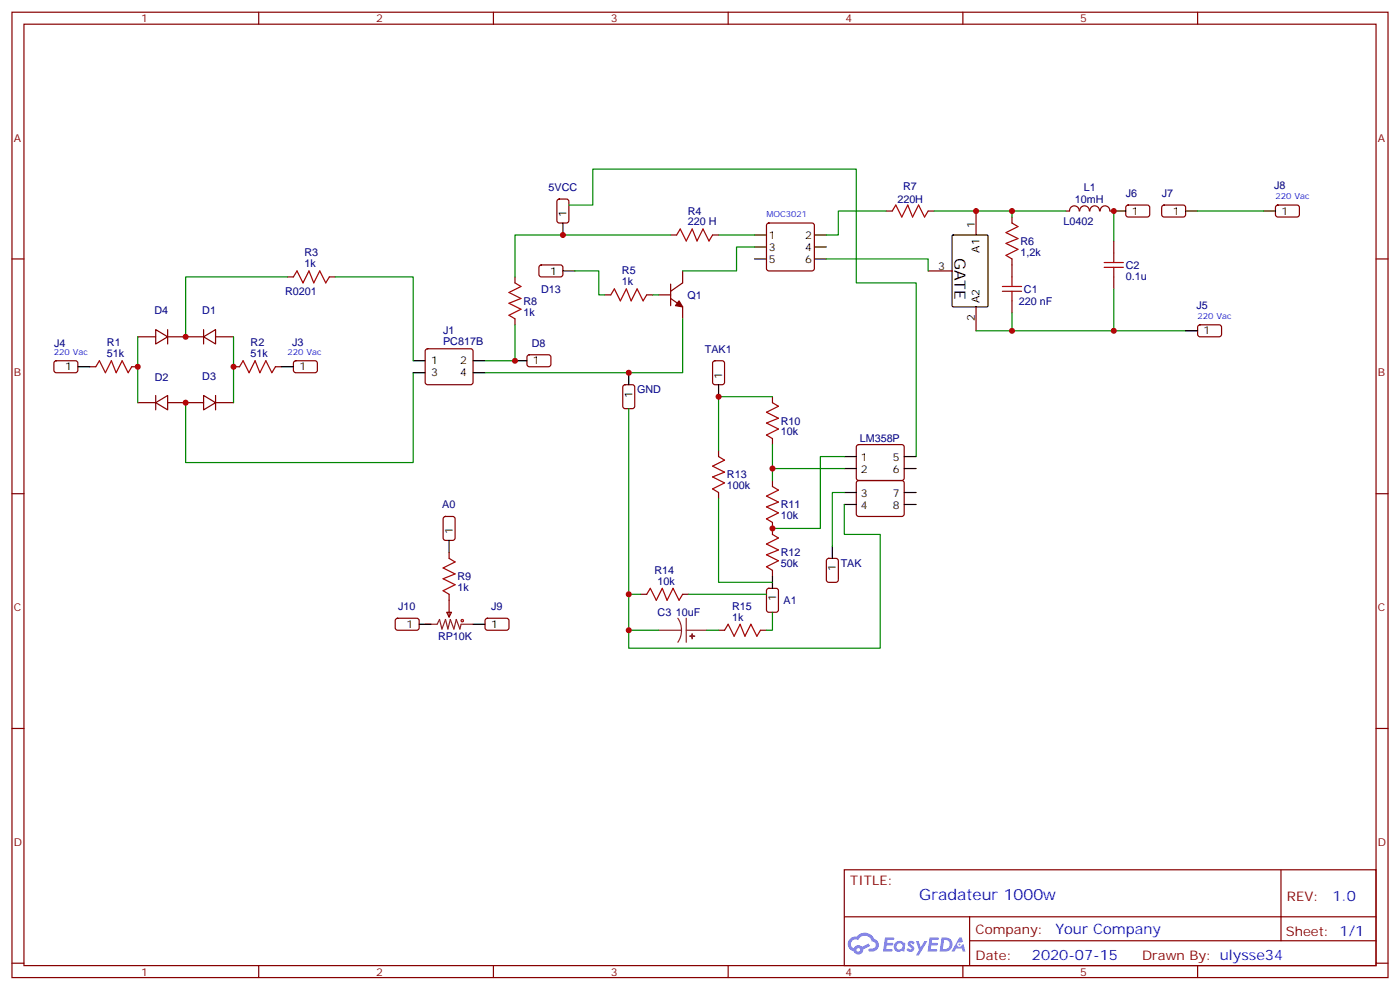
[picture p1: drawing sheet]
<svg xmlns="http://www.w3.org/2000/svg" width="412mm" height="292mm" viewBox="0 0 412 292" stroke-linecap="round" stroke-linejoin="round" font-family="sans-serif">
<g fill="none" stroke="#870000" stroke-width=".35">
<path d="M3.5 3.6h405.4v284.3h-405.4zM7.1 7.1h398.2v277.3h-398.2zM76.2 3.6v3.5M145.3 3.6v3.5M214.5 3.6v3.5M283.6 3.6v3.5M352.8 3.6v3.5M3.5 76.3h3.6M405.3 76.3h3.6M3.5 145.4h3.6M405.3 145.4h3.6M3.5 214.6h3.6"/>
<path d="M405.3 214.6h3.6M248.7 256.2h156.6v28.2h-156.6zM377.3 256.2v20.9M248.7 270h156.5M285.6 277.1h119.6M285.6 270v14.1M3.5 283.7h3.6M76.2 284.4v3.5M145.3 284.4v3.5M214.5 284.4v3.5M283.6 284.4v3.5M352.8 284.4v3.5"/>
<path d="M405.3 283.7h3.6"/>
</g>
<g fill="#5487ff">
<path d="M267.7 277.4a1.22 1.22 0 0 1 1.7 .2l-.4 .6a.47 .47 0 0 0-.3-.4 .47 .47 0 0 0-.5 .2l.1 .2a1.14 1.14 0 0 1 .8 1.8 1.14 1.14 0 0 1-1.9 0l-.2-.2 .5-.6 .7 .4a.29 .29 0 0 0 .3-.2 .29 .29 0 0 0-.2-.3 1.04 1.04 0 0 1-.6-1.7z"/>
<path d="M260.7 276.1h2.4l.3 .2-.2 .5-1.8 .1-.1 .8h1.5l.3 .4-.3 .3h-1.6l-.2 1.1 1.7 .1 .2 .3-.2 .3-2.6 .1z"/>
<path d="M273.8 276.1h2.4l.3 .2-.1 .5-1.8 .1-.2 .8h1.6l.3 .4-.4 .3h-1.6l-.1 1.1 1.7 .1 .2 .3-.2 .3-2.6 .1z"/>
<path d="M282.6 276.1h.7l.3 1.3-.6 .3a.69 .69 0 0 0-1 .3 .69 .69 0 0 0 .4 .9 .69 .69 0 0 0 .9-.6l.5-.2 .6 2.2h-.8l-.2-.9h-1.8l-.5 .9h-.8z"/>
<path d="M269.8 277.2h.8l.6 1.8 1.1-1.8h.9l-2.6 4.2h-.8l.9-1.6z"/>
<path d="M277.4 276.1l-.6 4.2h1.3a2.11 2.11 0 0 0 2.5-2.1 2.11 2.11 0 0 0-2.5-2.1zM278.1 276.8a1.39 1.39 0 0 1 1.7 1.5 1.39 1.39 0 0 1-1.8 1.2h-.3z"/>
<path d="M263.7 277.7a1.54 1.54 0 0 0-.1 2.2 1.54 1.54 0 0 0 2.2 .1l.6 .3 .3-2.3-.2-.3h-.4a1.49 1.49 0 0 0-2.4 0zM264 278.7a.94 .94 0 0 1 1.8 0 .94 .94 0 0 1-1.8 0z"/>
<path d="M250.4 276.5a2.18 2.18 0 0 0 1.1 3.7 1.44 1.44 0 0 0 1.6 .9 1.44 1.44 0 0 0 1.2-1.5l2-1-.5-.7-1.9 1a1.47 1.47 0 0 0-2.4 .4 1.39 1.39 0 0 1-.7-1.9 1.39 1.39 0 0 1 2-.5 2.12 2.12 0 0 1 2.2-1.3 2.12 2.12 0 0 1 1.9 1.7 1.14 1.14 0 0 1 1.1 1.4 1.14 1.14 0 0 1-1.7 .7 .43 .43 0 0 0-.5 .4 .43 .43 0 0 0 .4 .5 1.98 1.98 0 0 0 2.5-1.3 1.98 1.98 0 0 0-1.2-2.5 3.1 3.1 0 0 0-5.3-.7l-.9 .1zM252.3 279.8a.55 .55 0 0 1 1.1 0 .55 .55 0 0 1-1.1 0z"/>
<circle cx="282.6" cy="278.2" r=".26"/>
</g>
<g fill="none" stroke="#870000" stroke-width=".35">
<path d="M164.3 58.8l.4-.2h2.2l.6 .5 .1 5.9-.5 .6-2.4 .1-.6-.5-.1-5.9zM159 78.2l.5-.2 5.9 .1 .4 .6-.1 2.4-.6 .5-5.9-.1-.5-.6v-2.2zM197.6 69.2h1.7M201.1 79.8v3.5l-3.5 2.5M209.9 69.2h1.8M226 65.9l.5-.2h12.7l.5 .2 .2 .5v12.7l-.2 .5-.5 .2h-12.7l-.5-.2-.2-.5v-12.7zM261.1 62.2h1.7M273.4 79.8h7.1M273.4 62.2h1.8M287.5 62.2v7M298.1 63.9v1.8M298.1 76.3v5.3"/>
<path d="M317.9 62.1a1.41 1.41 0 0 0-1.4-1.5 1.41 1.41 0 0 0-1.4 1.5l-1.1 .1M318.1 62.1a1.41 1.41 0 0 1 1.4-1.5 1.41 1.41 0 0 1 1.4 1.5M321.1 62.1a1.41 1.41 0 0 1 1.4-1.5 1.41 1.41 0 0 1 1.4 1.5M324.1 62.1a1.41 1.41 0 0 1 1.4-1.5 1.41 1.41 0 0 1 1.4 1.5M327 62.2h1.1M328.1 71v3.5M331.8 60.6l.5-.2 5.9 .1 .5 .6-.1 2.4-.6 .4h-6l-.4-.7v-2.1zM342.4 60.6l.5-.2 5.9 .1 .4 .6v2.4l-.7 .4h-5.9l-.4-.7v-2.1zM375.9 60.6l.5-.2 5.9 .1 .5 .6-.1 2.4-.6 .4h-6l-.4-.7v-2.1zM40.6 99.2h5.3M45.9 97.1l3.5 2.1-3.5 2.1zM49.4 99.2h10.6"/>
<path d="M49.4 97.1v4.2M60 99.2l3.5-2.1v4.2zM60 97.1v4.2M63.5 99.2h5.3M84.7 81.6h1.7M97 81.6h1.8M151.7 81.6v1.7M151.7 93.9v1.8M178.2 86.9h1.7M190.5 86.9h1.8M194 86.9h3.6M197.6 87.9l3.5 2.5v3.5"/>
<path d="M197.6 83.7v6.3M287.5 90.4v7M298.1 88.6v3.5M328.1 81.6v3.5M353 95.9l.5-.2h5.9l.4 .7v2.4l-.7 .4-5.9-.1-.4-.6v-2.1zM16.1 106.5l.5-.2h5.9l.4 .7v2.4l-.7 .4-5.9-.1-.4-.6v-2.1zM26.5 108h1.7M38.8 108h1.8M40.6 118.6h5.3M45.9 118.6l3.5-2.1v4.2zM45.9 116.5v4.2M49.4 118.6h10.6"/>
<path d="M60 116.5l3.5 2.1-3.5 2.1zM63.5 118.6h5.3M63.5 116.5v4.2M68.8 108h1.8M81.1 108h1.8M86.7 106.5l.4-.2h6l.4 .7-.1 2.4-.6 .4-5.9-.1-.5-.6v-2.1zM125.5 102.9l.4-.2h12.7l.5 .2 .2 .5v9.5l-.7 .4-12.9-.1-.5-.6v-9.2zM155.5 104.7l.4-.2h5.9l.5 .7-.1 2.4-.6 .4h-5.9l-.5-.7v-2.1zM183.7 113.5l.4-.2h2.2l.6 .4 .1 6-.5 .6-2.4 .1-.6-.5-.1-5.9zM210.1 106.5l.5-.2h2.1l.7 .4v5.9l-.4 .7h-2.4l-.6-.4-.1-5.9zM227.5 116.8v1.8M211.7 132.7v1.8"/>
<path d="M227.5 129.2v1.8M252.5 131.2l.4-.2h12.7l.5 .2 .2 .5v9.4l-.7 .4h-12.9l-.5-.7v-9.1zM130.8 152.3l.4-.2h2.1l.7 .4 .1 6-.5 .6-2.4 .1-.6-.5-.1-5.9zM211.7 145.1v1.7M227.5 141.5v1.8M227.5 153.9v3.5M252.5 141.7l.4-.2h12.7l.5 .2 .2 .5v9.5l-.7 .4h-12.9l-.5-.7v-9.2zM132.3 162.7v1.8M132.3 175v6.8M188.7 175h1.8M201.1 175h1.7M226 173.5l.5-.2h2.1l.7 .4v5.9l-.5 .7h-2.3l-.7-.4v-5.9z"/>
<path d="M227.5 168v1.8M243.7 164.7l.4-.2h2.1l.7 .4v5.9l-.4 .7h-2.4l-.6-.4-.1-5.9zM116.7 182.3l.4-.2 5.9 .1 .5 .6-.1 2.4-.6 .4h-6l-.4-.7v-2.1zM131.6 180.3h1.4l-.7 1.5zM143.1 182.3l.5-.2 5.9 .1 .4 .6v2.4l-.7 .4h-5.9l-.4-.7v-2.1zM211.7 185.6h1.7M224 185.6h1.8"/>
</g>
<g fill="none" stroke="#008700" stroke-width=".35">
<path d="M167.6 60.4h7v-10.6h77.6v33.5h17.7v51.2M169.3 79.8h7.1v7.1h1.8M197.6 69.2h-45.9v12.4M211.7 69.2h10.5M222.2 72.7h-5.2v7.1h-15.9M243.4 76.3h30v3.5M261.1 62.2h-14.2v7h-3.5M275.2 62.2h22.9v1.7M298.1 62.2h15.9M328.1 62.2v8.8M352.8 62.2h19.4M40.6 99.2v19.4"/>
<path d="M68.8 99.2v19.4M84.7 81.6h-30v17.6M98.8 81.6h22.9v24.7M151.7 95.7v10.6h-8.8M192.3 86.9h1.7M201.1 93.9v15.9h-58.2M287.5 97.4h10.6M298.1 92.1v5.3h51.1M328.1 85.1v12.3M121.7 109.8v26.4h-67v-17.6M227.5 116.8h-15.8v15.9M185.2 120.4v70.5h74.1v-33.5h-10.6v-8.8"/>
<path d="M227.5 131v10.5M227.5 138h21.2M248.7 134.5h-7v21.1h-14.2M211.7 146.8v24.7h15.8M248.7 145.1h-3.5v15.8M185.2 175h3.5M202.8 175h23M185.2 185.6h8.8M208.1 185.6h3.6M227.5 180.3v5.3h-1.7"/>
</g>
<g fill="none" stroke="#a10000" stroke-width=".35">
<path d="M199.3 69.2l1.1-1.7 1.7 3.5 1.8-3.5 1.4 3.5 1.8-3.5 1.7 3.5 1.1-1.8M262.8 62.2l1.1-1.8 1.7 3.5 1.8-3.5 1.4 3.5 1.8-3.5 1.7 3.5 1.1-1.7M298.1 65.7l1.8 1-3.6 1.8 3.6 1.8-3.6 1.4 3.6 1.7-3.6 1.8 1.8 1.1M325.3 77.3h5.6M325.3 78.7h5.6M328.1 74.5v2.8M328.1 78.7v2.9M86.4 81.6l1.1-1.8 1.8 3.5 1.7-3.5 1.4 3.5 1.8-3.5 1.8 3.5 1-1.7M151.7 83.3l1.8 1.1-3.6 1.7 3.6 1.8-3.6 1.4 3.6 1.8-3.6 1.8 1.8 1M179.9 86.9l1.1-1.8 1.7 3.5 1.8-3.5 1.4 3.5 1.8-3.5 1.7 3.5 1.1-1.7M295.3 85.8h5.6M295.3 84.4h5.6"/>
<path d="M298.1 81.6v2.8M298.1 85.8v2.8M28.2 108l1.1-1.7 1.7 3.5 1.8-3.5 1.4 3.5 1.8-3.5 1.7 3.5 1.1-1.8M70.6 108l1-1.7 1.8 3.5 1.7-3.5 1.5 3.5 1.7-3.5 1.8 3.5 1-1.8M227.5 118.6l1.8 1.1-3.5 1.7 3.5 1.8-3.5 1.4 3.5 1.8-3.5 1.7 1.7 1.1M211.7 134.5l1.7 1-3.5 1.8 3.5 1.8-3.5 1.4 3.5 1.7-3.5 1.8 1.8 1.1M227.5 143.3l1.8 1.1-3.5 1.7 3.5 1.8-3.5 1.4 3.5 1.8-3.5 1.7 1.7 1.1M227.5 157.4l1.8 1.1-3.5 1.7 3.5 1.8-3.5 1.4 3.5 1.8-3.5 1.7 1.7 1.1M132.3 164.5l1.8 1-3.6 1.8 3.6 1.8-3.6 1.4 3.6 1.7-3.6 1.8 1.8 1M190.5 175l1.1-1.7 1.7 3.5 1.8-3.5 1.4 3.5 1.8-3.5 1.7 3.5 1.1-1.8M213.4 185.6l1.1-1.7 1.8 3.5 1.7-3.5 1.4 3.5 1.8-3.5 1.8 3.5 1-1.8"/>
<circle cx="136.2" cy="182.8" r=".35"/>
</g>
<g fill="none" stroke="#000" stroke-width=".35">
<path d="M165.8 79.8h3.5M165.8 65.7v3.5M222.2 69.2h3.6M222.2 72.7h3.6M222.2 76.3h3.6M239.9 69.2h3.5M239.9 72.7h3.5M239.9 76.3h3.5M280.5 69.4l.3-.2h9.9l.3 .2v20.6l-.1 .3-10.1 .1-.3-.2zM328.1 62.2h3.5M349.2 62.2h3.6M372.2 62.2h3.5"/>
<path d="M349.2 97.4h3.6M22.9 108h3.6M82.9 108h3.5M121.7 106.3h3.5M121.7 109.8h3.5M139.3 106.3h3.6M139.3 109.8h3.6M151.7 106.3h3.5M185.2 109.8v3.5M211.7 113.3v3.5M248.7 134.5h3.5M248.7 138h3.5"/>
<path d="M266.3 134.5h3.6M266.3 138h3.6M132.3 159.2v3.5M248.7 145.1h3.5M248.7 148.6h3.5M266.3 145.1h3.6M266.3 148.6h3.6M227.5 169.8v3.5M245.2 160.9v3.6M123.5 183.9h3.5M139.3 183.9h3.6"/>
</g>
<path d="M200 88.6l1.1 1.8-2.1-.4z" fill="#870000" stroke="#870000" stroke-width=".35"/>
<path d="M125.2 183.9h3.6l.7-1.4 .7 2.8 1-2.8 .7 2.8 .7-2.8 1.1 2.8 .7-2.8 1.1 2.8 .3-1.4h3.5M194 185.6h6.7M199.7 182.1l.8 1.7 .2 1.8M200.7 185.6l-.2 1.9-.8 1.7M202.1 185.6h6M202.1 182.1v7.1" fill="none" stroke="#8c2424" stroke-width=".35"/>
<g fill="#8c2424" stroke="#8c2424" stroke-width=".35">
<path d="M203.9 186.7v1.4z"/>
<path d="M203.2 187.4h1.4z"/>
</g>
<g fill="#c00">
<circle cx="185.2" cy="175" r=".88"/>
<circle cx="211.7" cy="116.8" r=".88"/>
<circle cx="227.5" cy="155.6" r=".88"/>
<circle cx="287.5" cy="62.2" r=".88"/>
<circle cx="165.8" cy="69.2" r=".88"/>
<circle cx="328.1" cy="97.4" r=".88"/>
<circle cx="68.8" cy="108" r=".88"/>
<circle cx="40.6" cy="108" r=".88"/>
<circle cx="54.7" cy="118.6" r=".88"/>
<circle cx="54.7" cy="99.2" r=".88"/>
<circle cx="151.7" cy="106.3" r=".88"/>
<circle cx="185.2" cy="109.8" r=".88"/>
<circle cx="328.1" cy="62.2" r=".88"/>
<circle cx="298.1" cy="97.4" r=".88"/>
<circle cx="298.1" cy="62.2" r=".88"/>
<circle cx="227.5" cy="138" r=".88"/>
<circle cx="185.2" cy="185.6" r=".88"/>
</g>
<text font-size="4.6" x="281.2" y="75.9" transform="rotate(90 281.2 75.9)">GATE</text>
<text font-size="4.6" fill="#00f" x="270.8" y="265.2">Gradateur 1000w</text>
<g font-size="4.2" fill="#00f">
<text x="392.5" y="265.4">1.0</text>
<text x="310.9" y="275">Your Company</text>
<text x="304" y="282.8">2020-07-15</text>
</g>
<g font-size="3.9" fill="#800">
<text x="250.5" y="260.8">TITLE:</text>
<text x="379.1" y="265.4">REV:</text>
<text x="287.4" y="275">Company:</text>
<text x="378.7" y="275.6">Sheet: 1/1</text>
<text x="287.4" y="282.6">Date:</text>
<text x="336.4" y="282.7">Drawn By: ulysse34</text>
</g>
<g font-size="3.2" fill="#800">
<text x="41.6" y="6.6">1</text>
<text x="110.8" y="6.6">2</text>
<text x="179.9" y="6.6">3</text>
<text x="249.1" y="6.6">4</text>
<text x="318.2" y="6.6">5</text>
<text x="4.1" y="41.7">A</text>
<text x="405.9" y="41.7">A</text>
<text x="4.1" y="110.8">B</text>
<text x="405.9" y="110.8">B</text>
<text x="4.1" y="180">C</text>
<text x="405.9" y="180">C</text>
<text x="4.1" y="249.1">D</text>
<text x="405.9" y="249.1">D</text>
<text x="41.6" y="287.4">1</text>
<text x="110.8" y="287.4">2</text>
<text x="179.9" y="287.4">3</text>
<text x="249.1" y="287.4">4</text>
<text x="318.2" y="287.4">5</text>
</g>
<g font-size="3.2" fill="#000080">
<text x="161.6" y="56.3">5VCC</text>
<text x="264.3" y="59.8">220H</text>
<text x="266" y="56.1">R7</text>
<text x="316.6" y="59.9">10mH</text>
<text x="319.3" y="56.4">L1</text>
<text x="331.6" y="58">J6</text>
<text x="342.2" y="58">J7</text>
<text x="375.4" y="55.8">J8</text>
<text x="202.6" y="63.2">R4</text>
<text x="202.6" y="66.4">220 H</text>
<text x="313.3" y="66.4">L0402</text>
<text x="89.7" y="75.5">R3</text>
<text x="300.6" y="75.3">1,2k</text>
<text x="300.6" y="72.1">R6</text>
<text x="89.7" y="78.7">1k</text>
<text x="183.2" y="80.8">R5</text>
<text x="331.6" y="82.4">0.1u</text>
<text x="331.6" y="79.2">C2</text>
<text x="84" y="86.9">R0201</text>
<text x="154.2" y="89.8">R8</text>
<text x="159.4" y="86.2">D13</text>
<text x="183.2" y="84">1k</text>
<text x="202.5" y="88">Q1</text>
<text x="300.1" y="89.8">220 nF</text>
<text x="301.6" y="86.2">C1</text>
<text x="45.5" y="92.6">D4</text>
<text x="59.6" y="92.6">D1</text>
<text x="154.2" y="93">1k</text>
<text x="352.4" y="90.9">J5</text>
<text x="86.1" y="101.9">J3</text>
<text x="130.5" y="101.7">PC817B</text>
<text x="130.5" y="98.4">J1</text>
<text x="16" y="102.1">J4</text>
<text x="31.5" y="105.2">51k</text>
<text x="31.5" y="102">R1</text>
<text x="73.8" y="105.2">51k</text>
<text x="73.8" y="102">R2</text>
<text x="156.7" y="102.1">D8</text>
<text x="207.6" y="103.9">TAK1</text>
<text x="45.6" y="112.3">D2</text>
<text x="59.6" y="112">D3</text>
<text x="187.7" y="115.9">GND</text>
<text x="230" y="125">R10</text>
<text x="230" y="128.2">10k</text>
<text x="253.2" y="130.3">LM358P</text>
<text x="214.1" y="140.9">R13</text>
<text x="130.3" y="149.7">A0</text>
<text x="214.1" y="144.1">100k</text>
<text x="230" y="149.7">R11</text>
<text x="230" y="152.9">10k</text>
<text x="230" y="167">50k</text>
<text x="230" y="163.8">R12</text>
<text x="247.6" y="167">TAK</text>
<text x="134.8" y="170.9">R9</text>
<text x="192.8" y="169.1">R14</text>
<text x="193.7" y="172.2">10k</text>
<text x="117.3" y="179.7">J10</text>
<text x="134.8" y="174.1">1k</text>
<text x="144.7" y="179.7">J9</text>
<text x="215.7" y="179.6">R15</text>
<text x="230.8" y="177.9">A1</text>
<text x="193.7" y="181.5">C3</text>
<text x="199.1" y="181.5">10uF</text>
<text x="215.7" y="182.8">1k</text>
<text x="129" y="188.5">RP10K</text>
</g>
<g font-size="3.2">
<text x="166.9" y="63.9" transform="rotate(-90 166.9 63.9)">1</text>
<text x="333.4" y="63.2">1</text>
<text x="345.5" y="63.2">1</text>
<text x="377.5" y="63.2">1</text>
<text x="226.5" y="70.3">1</text>
<text x="237.2" y="70.3">2</text>
<text x="287.2" y="67.1" transform="rotate(-90 287.2 67.1)">1</text>
<text x="226.5" y="73.8">3</text>
<text x="226.5" y="77.3">5</text>
<text x="237.2" y="73.8">4</text>
<text x="237.2" y="77.3">6</text>
<text x="288.6" y="74.5" transform="rotate(-90 288.6 74.5)">A1</text>
<text x="162" y="80.9">1</text>
<text x="276.3" y="79.4">3</text>
<text x="288.6" y="89.3" transform="rotate(-90 288.6 89.3)">A2</text>
<text x="287.2" y="94.5" transform="rotate(-90 287.2 94.5)">2</text>
<text x="354.5" y="98.5">1</text>
<text x="127" y="107.3">1</text>
<text x="135.6" y="107.3">2</text>
<text x="157" y="107.3">1</text>
<text x="19.1" y="109.1">1</text>
<text x="88.2" y="109.1">1</text>
<text x="127" y="110.8">3</text>
<text x="135.6" y="110.8">4</text>
<text x="212.7" y="111.5" transform="rotate(-90 212.7 111.5)">1</text>
<text x="186.3" y="117.1" transform="rotate(-90 186.3 117.1)">1</text>
<text x="253.5" y="135.9">1</text>
<text x="263" y="135.9">5</text>
<text x="253.5" y="139.4">2</text>
<text x="263" y="139.4">6</text>
<text x="253.5" y="146.5">3</text>
<text x="263" y="146.5">7</text>
<text x="253.5" y="150">4</text>
<text x="263" y="150">8</text>
<text x="133.3" y="157.4" transform="rotate(-90 133.3 157.4)">1</text>
<text x="246.2" y="168.2" transform="rotate(-90 246.2 168.2)">1</text>
<text x="228.6" y="177.1" transform="rotate(-90 228.6 177.1)">1</text>
<text x="119.7" y="184.9">1</text>
<text x="144.6" y="184.9">1</text>
</g>
<g font-size="2.5" fill="#00f">
<text x="375.7" y="58.6">220 Vac</text>
<text x="225.8" y="63.9">MOC3021</text>
<text x="352.8" y="93.9">220 Vac</text>
<text x="15.9" y="104.5">220 Vac</text>
<text x="84.7" y="104.5">220 Vac</text>
</g>
</svg>
